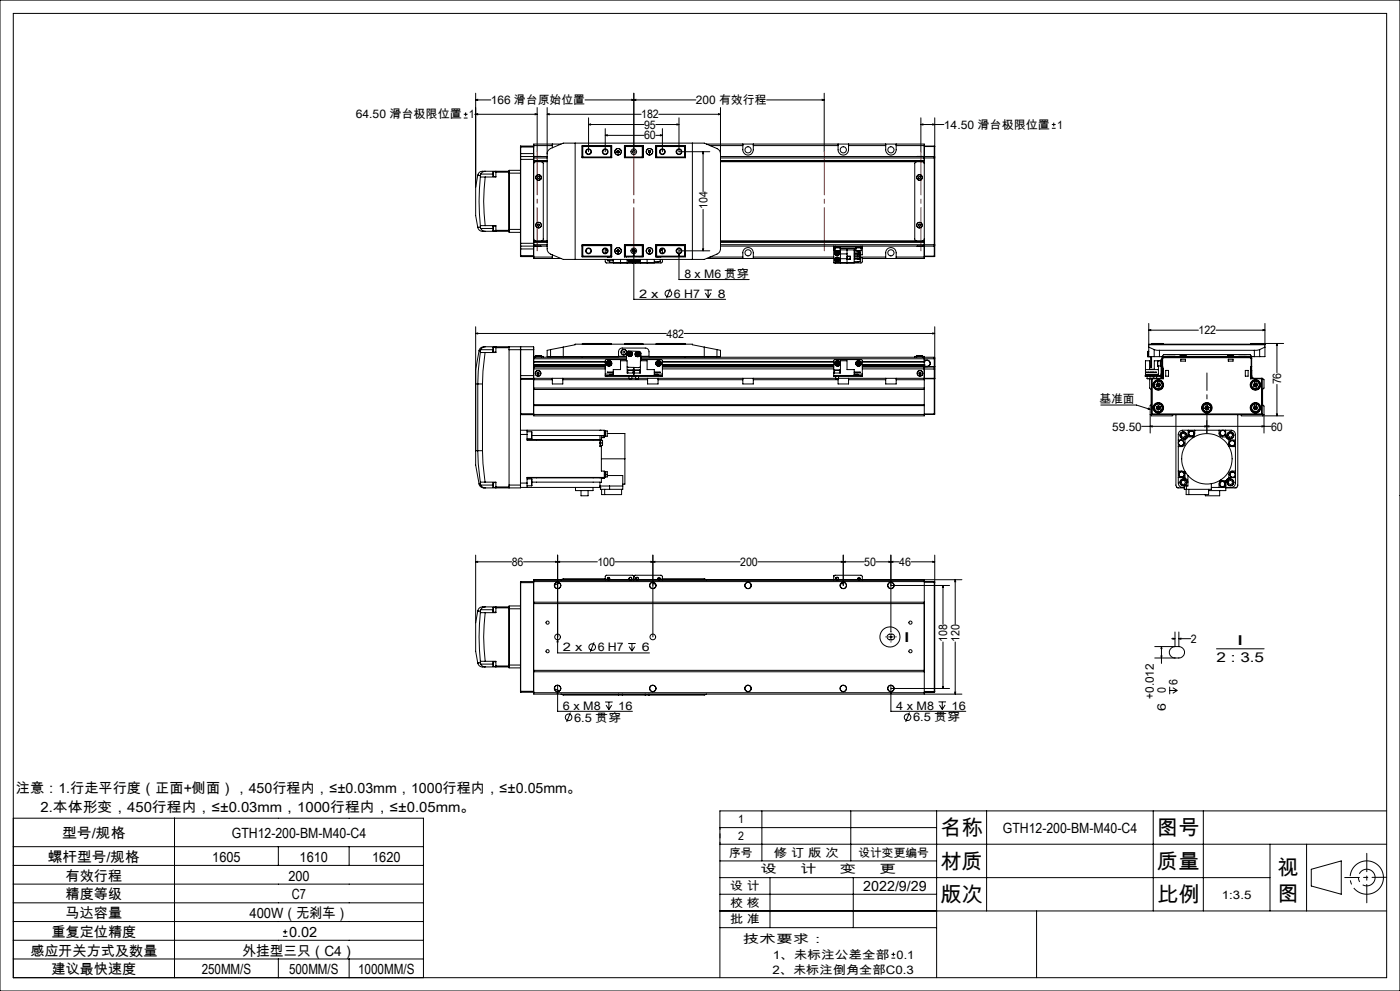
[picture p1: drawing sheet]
<svg xmlns="http://www.w3.org/2000/svg" width="420mm" height="297mm" viewBox="0 0 420 297" stroke-linecap="round" stroke-linejoin="round" font-family="sans-serif">
<g fill="none" stroke="#000" stroke-width=".3">
<path d="M0 0h420v297h-420zM4 4h412v289h-412zM139.1 35.4h1.2M139.1 34.3h1.2M139.7 33.7v1.1M142.4 34.3h18.7M142.7 29.9l.6-.1v.3zM142.7 34.3l.6-.2v.3zM142.7 27.9v28.2M142.7 29.9h4.5M160.5 34.1l.6 .2-.6 .1zM161.1 32.2v13.3"/>
<path d="M164.1 34.3l.6-.2v.3zM164.1 32.2v42.7l.3 .6 .8 .7 3.8 1.5h42.3l4.4-1.9 .4-1.2v-42.4M164.1 34.3h28.2M176.6 37.3l.6-.2v.4zM176.6 37.3h16.6M176.6 35.3v10.2M181.6 38.6v6.9M189.5 29.8l.6 .1-.6 .2zM190.1 29.9l.6-.1v.3zM190.1 27.9v17.6M196.7 37.3h7M197.6 34.3h18.5"/>
<path d="M198.7 38.6v6.9M203.1 37.1l.6 .2-.6 .2zM203.7 35.3v10.2h9.2M208.8 29.9h-33.3M215.5 34.1l.6 .2-.6 .1zM230 29.9h17.3M246.7 29.8l.6 .1-.6 .2zM247.3 27.9v17.6M276.3 37.3l.6-.2v.4zM276.3 37.3h6.9M276.3 35.3v10.2M279.8 37.1l.6 .2-.6 .2z"/>
<path d="M280.4 35.3v11.8M315.6 38.4h1.1M315.6 37.3h1.1M316.1 36.8v1.1M142.7 56.1v8.5l.6 3.6M143.3 52.5h.1M143.3 52.5l.8 .1M143.3 52.5l-.6 3.6M144.1 52.9a70.2 70.2 0 0 0 0 14.8M144.1 52.9l1.5 .2M144.1 52.6v.3M144.2 52.2l-.1 .4"/>
<path d="M144.2 52.2h3.7M145.5 51.3a1.69 1.69 0 0 0-2.2 1.2M145.5 51.3l-.9 .3-.4 .6M145.5 51.3h7.2M145.6 53.1a58.1 58.1 0 0 0 0 14.5M147.9 52.2l.1 .7M148 51.5l-.1 .7M148 51.5v1.4M148 51.5h.8M148 52.9h.8M148.8 51.3v.3M148.8 51.6v1.5h-3.2"/>
<path d="M148.8 51.6h3.9M152.7 51.3v.3M152.7 51.6v17.4M152.7 51.9h3.4M156.1 47.8v4.1M156.1 51h-3.4v.3M156.1 47v.8M156.1 46v1M156.1 51.9v16.9M156.1 47.8h4M156.1 46h4M156.1 44.1h4"/>
<path d="M156.2 46.9v26.9M156.2 43.8v3.1M156.2 43.8l-.1 2.2M156.2 46.9h7.9M156.2 46.9l-.1 .1M156.2 43.8h3.9M160.1 46.9v26.9M160.1 43.8v3.1M160.1 46.9v.1M160.1 43.8h.1M160.1 46.9h.1M160.1 47v.8"/>
<path d="M160.1 47.8v25.1M160.1 48.1h4M160.1 43.6h5.6M160.1 47.3h4M160.5 46.9h1.8M161.4 52.9h.3l.2 .3-.2 .3h-.3l-.2-.3zM162.4 48.5l.6 .4v22.8l-.6 .5M164.1 48.5h-3.4l-.6 .5M164.1 46.1l.2-.7 .6-.7 4.1-1.8h42.3l4.1 1.8 .5 .5 .2 .9M165.7 43.2v1.1M168.3 43.2h-8.2v3.7M172.5 42.9v34.8"/>
<path d="M174.6 46.9h.1M174.6 43.7h8.9v3.6h-8.9zM174.7 43.8v3.5M174.7 43.8h8.8M174.7 43.8l.1 .1M174.8 43.9h8.5M174.8 43.9v3.2M174.8 47.1l-.1 .1h8.8M174.8 47.1h8.5M181.6 40.6l.6-.2v.3zM181.6 40.6h11.6M183.3 43.9l.1-.1v3.4l-.1-.1"/>
<path d="M183.3 43.9v3.2M185.1 45.6l.3 .2M185.1 45.3v.3M185.4 45.2l.3 .1M185.4 45.2l-.3 .1M185.7 45.3v.3M185.7 45.6l-.3 .2M187.3 43.7l.1 .1M187.3 43.7h5.6v3.6h-5.6zM187.3 43.8h5.6l-.2 .1M187.4 43.8v3.4l.2-.1M187.4 43.8l.2 .1"/>
<path d="M187.6 43.9h5.1M187.6 43.9v3.2M187.6 47.1h5.1M192.7 43.9v3.2M192.7 47.1l.2 .1h-5.6M194.6 45.6l.2 .2M194.6 45.3v.3M194.8 45.2l.3 .1M194.8 45.2l-.2 .1M195.1 45.3v.3M195.1 45.6l-.3 .2M196.7 40.6h2"/>
<path d="M196.7 43.7h8.9v3.6h-8.9zM196.7 43.8h8.9M197 43.9l-.2-.1v3.4l.2-.1M197 43.9h8.4M197 43.9v3.2M197 47.1h8.4M197.4 43.7v.1M198.1 40.4l.6 .2-.6 .1zM205.4 43.9v3.2M205.4 47.1l.2 .1h-8.9M205.6 43.8v3.5M205.6 46.9h.1"/>
<path d="M205.6 43.8l-.2 .1M207.7 42.9v34.8M210.9 45.5l.2 .6h-.3zM210.9 45.5v11.9M211.9 43.2h65.4v34.3h-18.6M213 43.6h9.8M216.1 48.5h60.6l.6 .5M216.1 46.9h64.2M216.1 48.1h61.2M216.1 47.3h64.2M222.8 43.2v1.7a1.57 1.57 0 0 0 1.6 1.6 1.57 1.57 0 0 0 1.6-1.6v-1.7M226 43.6h25.4"/>
<path d="M251.4 43.2v1.7a1.57 1.57 0 0 0 1.6 1.6 1.57 1.57 0 0 0 1.6-1.6v-1.7M254.6 43.6h11.1M265.7 43.2v1.7a1.57 1.57 0 0 0 1.6 1.6 1.57 1.57 0 0 0 1.6-1.6v-1.7M268.9 43.6h8.4M275 48.5l-.6 .4v22.8l.6 .5M275.1 46.9h1.8M275.8 52.9h.3l-.2 .6-.3-.1-.1-.3zM277.3 43.8h3M277.3 43.9h3M280.3 46.9v.4M280.3 47.3h.1M280.3 46.9l.1 .2"/>
<path d="M280.3 43.8v.1M280.3 43.9v3M280.3 47.3v26M280.4 47.1v.2M280.4 47.3v26M143.3 68.2a1.68 1.68 0 0 0 2.2 1.1M143.3 68.2h.1M144.1 67.7v.3M144.1 68l.1 .5M144.1 68l-.8 .2M144.2 68.5l.7 .7 .6 .1M144.2 68.5h3.7"/>
<path d="M145.5 69.3h7.2M145.6 67.6l-1.5 .1M145.6 67.6h3.2v1.4M147.9 68.5l.1 .7M148 67.8l-.1 .7M148 67.8v1.4M148 67.8h.8M148 69.2h.8M148.8 69v.3M148.8 69h3.9M152.7 69.3v.3h3.4M152.7 69v.3"/>
<path d="M152.7 68.8h3.4M156.1 68.8v4.1M156.1 72.9v.8M156.1 73.7v.9M156.1 74.6l.1 2.3M156.1 76.6h4M156.1 72.9h4M156.1 73.7l.1 .1M156.1 74.6h4M156.2 73.8v3.1M156.2 73.8h7.9M156.2 76.9h3.9"/>
<path d="M160.1 73.8v3.1M160.1 71.6l.5 .6h3.5M160.1 73.7h.1M160.1 72.9v.8M160.1 73.8v3.7h8.2M160.1 72.5h4M160.1 77h5.6M160.1 73.3h4M160.1 73.7v.1M160.1 76.8v.1M160.5 73.8h1.8M161.3 67.4l.2-.2 .3 .1 .1 .3-.3 .2z"/>
<path d="M165.7 76.4v1.1M174.6 73.8h.1M174.6 73.4h8.9v3.6h-8.9zM174.7 73.4v3.5M174.7 76.9h8.8M174.8 73.6v3.2M174.8 76.8h8.5M174.8 73.6h8.5M174.8 76.8l-.1 .1M181.6 77.7v.8l.3 .3h8M181.6 74.5v1.4M181.9 75.1h.4"/>
<path d="M181.9 74.6v.5M182.2 77h.1M182.2 77.7v.4h1.8M182.3 75.2l-.1 .3M182.4 78.1h.3M182.9 76.9v.1M182.9 78.1v.6h1.1M183.3 73.6l.1-.1v3.4l-.1-.1M183.3 73.6v3.2M183.5 73.5h-8.8l.1 .1M184 77.7v1.1h12.3v-1.1M185.1 75.3l.3 .2"/>
<path d="M185.1 75v.3M185.4 74.9l.3 .1M185.4 74.9l-.3 .1M185.7 75v.3M185.7 75.3l-.3 .2M186.2 77.7v1.1M187.3 73.4h5.6v3.6h-5.6zM187.3 73.5h5.6l-.2 .1M187.4 76.9l-.1 .1M187.6 73.6l-.2-.1v3.4M187.6 73.6v3.2M187.6 76.8h5.1"/>
<path d="M187.6 73.6h5.1M187.6 76.8l-.2 .1M187.9 76.9v.1M188 76.9v.1M188.1 77.7v1.1M188.2 78h1.5M188.2 78h1.6M188.2 77.7v.3M188.4 78a.78 .78 0 0 0 .9 .5 .78 .78 0 0 0 .6-.8 .78 .78 0 0 1-.6 .9 .78 .78 0 0 1-.9-.6zM188.6 76.9v.1M188.8 78l.2 .2M189.1 78l-.1 .2"/>
<path d="M189.3 78l.1 .1M189.4 78.1l-.4 .1M189.4 78v.1M189.7 78h.1M189.7 75.1h.1M189.7 75.3l.1 .2M189.8 75.1h-.1M189.8 75v.1M189.8 77.7v.3M189.8 74.9h.6M190.1 76.1l.2 .6h-.3zM190.1 74.3v15.4h27.6"/>
<path d="M190.4 77.7a.78 .78 0 0 0 .6 .9 .78 .78 0 0 0 .9-.6 .76 .76 0 0 1-.9 .5 .76 .76 0 0 1-.6-.8M190.5 78h.1M190.5 75.1h.1M190.5 78h1.6M190.5 75v.1M190.5 77.7v.3M190.5 75.3l-.1 .2M190.8 78l.4 .2M191.2 78v.2M191.5 78l-.3 .2M191.7 76.9v.1M192.1 77.7v.3"/>
<path d="M192.1 77.7v1.1M192.3 76.9v.1M192.7 76.8l.2 .1h-5.6M192.7 73.6v3.2M194.1 77.7v1.1M194.6 75.3l.2 .2M194.6 75v.3M194.8 74.9l.3 .1M194.8 74.9l-.2 .1M195.1 75v.3M195.1 75.3l-.3 .2M196.7 73.4h8.9v3.6h-8.9z"/>
<path d="M196.7 76.9h8.9M196.7 73.5h8.9l-.2 .1M197 73.6l-.2-.1v3.4l.2-.1M197 73.6v3.2M197 76.8h8.4M197 73.6h8.4M197.3 76.9v.1M197.3 78.4v.3h-1M197.4 76.9v.1M198 75.1h.3M198 77h.1M198 77.9v-.2v.7h-1.7"/>
<path d="M198.3 75.1h-.3M198.3 74.6v.5M198.7 77.7v.9l-.3 .2h-8M198.7 74.5v1.4M203.7 76.1l.2 .6h-.3zM203.7 74.3v9.5h21.1M203.7 75.2h9.2M205.4 73.6v3.2M205.4 76.8l.2 .1M205.6 73.4v3.5M205.6 73.8h.1M210.8 74.6h.3l-.2 .6z"/>
<path d="M210.9 62.8v12.4M211.9 77.5h38.2M213 77h9.8M216.1 73.8h64.2M216.1 72.5h61.2M216.1 73.3h64.2M222.8 77.5v-1.7a1.57 1.57 0 0 1 1.6-1.6 1.57 1.57 0 0 1 1.6 1.6v1.7M226 77h24.1M250.1 74h.5M250.1 74v.5M250.1 74.5v4.3h6.2v-3.9M250.1 73.8v.2"/>
<path d="M250.1 74.9h.4M250.1 74.5h.4M250.4 74v.3h1.7v-.3M250.5 75.1h1M250.5 75.1h1.6M250.5 74.3v.8M250.6 73.8v.2M250.6 74h7.7M250.7 77.7l.1 .4M250.7 77.7l.4 .1M250.8 76l.3 .2M250.8 75.1a.77 .77 0 0 0-.4 1.1 .77 .77 0 0 0 1.1 .3 .77 .77 0 0 0 .3-1"/>
<path d="M250.8 75.6v.4M250.8 75.6l.3 .2M250.8 78.1l.4 .1M250.9 75.1a.74 .74 0 0 0-.5 1 .74 .74 0 0 0 1 .4 .74 .74 0 0 0 .4-1M251 77.4l.5 .1M251 77.4l-.3 .3M251 77.4l.1 .4M251.1 75.8l.4 .3M251.1 75.8v.4M251.1 77.8l.4 .2M251.1 77.8l.1 .4M251.1 77.8l-.3 .3"/>
<path d="M251.2 75.4l-.4 .2M251.2 75.4l.3 .2M251.2 75.4l-.1 .4M251.4 75.1l.4 .4M251.5 76.1l-.4 .1M251.5 77.5v.5M251.5 77.5l-.4 .3M251.5 75.1l.3 .4M251.5 75.6v.5M251.5 75.6l-.7 .4M251.5 78l-.3 .2M252.1 75.1h-.6"/>
<path d="M252.1 74.3v.8M252.1 74.9l4.7 .1M252.1 74.5h4.7M252.1 74.9v3.9M252.1 76.1h2M252.1 77.5h2M254.1 74.9v3.9M254.2 76.8h.9v.9h-.9zM256.3 75.5h1.8v.4h-1.8M256.3 76.2h1.8v.5h-1.8M256.3 77h1.8v.4h-1.8M256.3 77.7h1.8"/>
<path d="M256.7 74v.3h1.7M256.8 75.1h1.5M256.8 74.3v.8M257.4 75.1v.4M257.4 75.9v.3M257.4 76.7v.3M257.4 77.4v.3M257.4 78.4v.3h-1.1M257.4 75.9l.2 .3 .4-.3M257.4 77.7l.3-.2 .3 .2M257.5 75.5h.4M257.6 77.5h.2"/>
<path d="M258.1 75.7v.2M258.1 77.7v.2M258.1 77.3h.6v1.2l-.3 .3h-8.1M258.1 77.7v.7h-1.8M258.1 77h7.6M258.3 74h.4M258.3 73.8v.2M258.3 74.5h.4M258.4 74.3h.1M258.4 74l-.1 1.1M258.7 74v.5M258.7 73.8v.2"/>
<path d="M258.7 74.5v1.9h-.6M265.7 77.5v-1.7a1.57 1.57 0 0 1 1.6-1.6 1.57 1.57 0 0 1 1.6 1.6v1.7M268.9 77h8.4M275.1 73.8h1.8M275.5 67.4l.3-.2 .4 .4-.3 .2-.3-.1zM277.3 71.6l-.5 .6h-60.7M277.3 76.9h3M277.3 76.8h3M280.3 73.3h.1M280.3 73.3v.5M280.3 76.8h.1M280.3 76.8v.1"/>
<path d="M280.3 73.8v3M280.4 73.3v.3M280.4 73.6l-.1 .2M280.4 76.8l-.1 .1M280.4 73.6v3.2M142.7 99.9l.6-.1v.3zM142.7 97.9v37.2M142.7 99.9h57.2M201.1 86.6l-1.1 2.8M205.2 99.9h75.2M211.3 86.9h2.3M211.6 87.8l.8 1.4"/>
<path d="M212.4 86.9v2.3M213.3 87.8l-.9 1.4M279.8 99.8l.6 .1-.6 .2zM280.4 97.9v26.2M344.6 99l.6-.2v.3zM344.6 96.9v10h1.7M344.6 99h14.9M364.8 99h14.7M378.9 98.8l.6 .2-.6 .1zM379.5 96.9v10h-1.6M143.3 115.1h1.4M143.3 115.1v20"/>
<path d="M143.7 105.1l-1 5.7v4.3h.6M143.7 105.1l.4 .1M144.1 105.5l-.6 5.7-.2 3.9M144.1 105.5l1.4 .2M144.1 105.2v.3M144.2 104.8l-.1 .4M144.2 104.8h3.7M144.7 115.1v20M145.5 105.7l-.6 5.6-.2 3.8M145.6 103.9a1.54 1.54 0 0 0-1.9 1.2M145.6 103.9a1.43 1.43 0 0 0-1.4 .9M145.6 103.9h14.5"/>
<path d="M148 104.1v1.4M148 104.1h.8M148 105.5h.8M148.8 103.9v.3M148.8 104.2v1.5h-3.3M148.8 104.2h3.9M152.7 103.9v.9M152.7 104.8h7.4M152.7 104.8v40.6M156.1 103.9v.1M156.1 104l.1 9.4M156.1 112.6v.9"/>
<path d="M156.1 104v8.6M156.1 113.5v31.9M156.1 113.7h4M156.1 112.6h4M156.2 113.4v10.9M156.2 113.4l-.1 .1M160.1 103.9v9.5M160.1 103.9v.9M160.1 113.4v10.9M160.1 113.4v.1M160.1 109.9v.1M160.1 104.8v2.7"/>
<path d="M160.1 106.8h.6M160.1 113.8h5.6M160.1 116.3h117.2M160.1 107.5v2.4M160.1 110v2.6M160.1 116.7h117.2M160.1 107.1h27.9M160.1 109.3h21.5M160.1 108.5h21.5M160.1 107.5h27.9M160.1 109.9h21.5M160.1 110h21.5"/>
<path d="M160.1 110.6h21.5M160.7 106.6h1.7M160.7 106.8h.1M160.7 106.8h1.7M160.7 106.6v.5M161.1 111.7l.4-.2 .2 .3v.3l-.3 .1-.3-.2zM162.4 106.8h.1M162.4 106.8h.6v.3M162.4 106.6v.5M165.2 106.9h20.4v-1.5a1.09 1.09 0 0 1 1.1-1.1h6.9a1.09 1.09 0 0 1 1.1 1.1v1.5h20.4M165.2 104.8l-1.1 .2v1.9h1.1M165.2 104.8v2.1"/>
<path d="M165.7 113.4h3.1M165.7 113.4h-9.5M165.7 113.4v1.7h3.1v-1.7M168.8 113.8h25.5M168.8 113.4h19.9M169 104v2.9M174.7 103.1h8.7M174.7 103.1h.1M174.7 106.9v.2M181.6 109.4h-21.5l21.5 .1M181.6 108.3h-21.5l21.5 .1M181.6 112.5v.3h.4"/>
<path d="M181.6 112.5h.4M181.6 112.1v.4M181.6 112.1h2.4M182 112.5h7.7M182 112.5v.3M182 112.8h7.7M182.3 108.7l.1 .4M182.3 108.7l.4 .2M182.4 109.1l.3 .2M182.7 108.5v.4M182.7 108.5l.4 .2M182.7 108.5l-.4 .2"/>
<path d="M182.7 108.9l.4 .2M182.7 108.9v.4M182.7 108.9l-.3 .2M183.1 108.7v.4M183.1 108.7l-.4 .2M183.1 109.1l-.4 .2M183.4 103.1h.1M184 112.5v-1.7h2.2v-2.7h1.9v3.7h4v-3.7h2v2.7h2.2v1.7M184 112.2h-1.1v.2h1.1M184 111.5h-1.8l1.8 .1M185.6 106.8h2.4M187.4 103.1h5.5"/>
<path d="M187.4 103.1h.1M187.9 107.8l-6.2 .1-.1 4.2M187.9 108.1l.1-2.3 .2-.4 .4-.2 3.5 .2 .2 .5-.1 2.2M188.3 110.9h1.6M188.3 110.9v.9M188.6 106l.1 .4M188.6 106l.8 .2M188.7 106.4l.4 .1M188.7 113.4h.8M188.7 112.8v.6M188.9 105.7l-.3 .3M188.9 105.7l.4 .1"/>
<path d="M188.9 105.7l.2 .8M189.3 105.8l.1 .4M189.3 105.8l-.6 .6M189.4 106.2l-.3 .3M189.5 112.8v.6M189.5 113.4h1.2M189.7 112.8h.4M189.7 112.5h.9M189.7 112.5v.3M189.9 110.9h.1M189.9 110.9v.9M190.1 112.8h.5"/>
<path d="M190.1 110.1v2.7M190.4 110.9h1.5M190.4 110.9v.9M190.6 112.5h7.7M190.6 112.8h7.7M190.6 112.5v.3M190.7 113.4h.9M190.7 112.8v.6M190.9 106l.1 .5M190.9 106l.8 .3M191 106.5l.4 .1M191.2 105.7l-.3 .3"/>
<path d="M191.2 105.7l.4 .1M191.2 105.7l.2 .9M191.6 112.8v.6M191.6 113.4h2.7M191.6 105.8l.1 .5M191.6 105.8l-.6 .7M191.7 106.3l-.3 .3M191.9 110.9v.9M192.1 109.8l-.4 .4-3.6-.2M192.2 107.8l6.4 .1 .1 4.2M192.2 107.1h88.1M192.2 107.5h88.1"/>
<path d="M192.3 106.8h2.4M192.9 103.1h.1M194.3 113.4h3.1M194.3 113.4v1.7h3.1v-1.7M196.3 112.2h1v.2h-1M196.3 111.5h1.7l-1.7 .1M196.3 112.1h2.4M196.8 103.1h8.8M196.8 103.1h.1M197.2 108.7v.4M197.2 108.7l.7 .4M197.2 109.1l.4 .2"/>
<path d="M197.4 113.8h25.4M197.4 113.4h25.4M197.5 108.5l.4 .2M197.5 108.5l-.3 .2M197.5 108.5l.1 .8M197.9 108.7v.4M197.9 108.7l-.7 .4M197.9 109.1l-.3 .2M198.3 112.5h.4M198.3 112.5v.3M198.7 112.5v.3h-.4M198.7 112.1v.4"/>
<path d="M198.7 109.4h51.4M198.7 108.4h51.4M198.7 109.3h51.4M198.7 108.5h51.4M198.7 109.9h51.4M198.7 110h51.4M198.7 109.5h51.4M198.7 108.3h51.4M198.7 110.6h51.4M205.6 103.1h.1M205.6 106.9v.2M211.3 104l-3.6-.7v-.2h-35.2v.2l-7.3 1.5"/>
<path d="M211.3 104v2.9M211.3 104l3.8 .8M215.1 104.8l1 .2v1.9h-1M215.1 104.8v2.1M222.8 113.4h3.2M222.8 113.4v1.7h3.2v-1.7M226 113.8h25.4M226 113.4h24.7M250.1 112.5h.5M250.1 111.8h2v-3.7h2v2.7h2.2v1.7M250.4 110.9h1.5M250.4 110.9v.9"/>
<path d="M250.6 112.5h7.7M250.6 112.8h7.7M250.6 112.5v.3M250.7 113.4h.9M250.7 112.8v.6M250.9 109l.3 .3M251 108.6l-.1 .4M251 108.6l.6 .6M251.3 108.9l-.4 .1M251.3 108.9l-.1 .4M251.4 108.5l.3 .3M251.4 108.5l-.4 .1"/>
<path d="M251.4 108.5l-.1 .4M251.6 113.4h3M251.6 112.8v.6M251.6 109.2l-.4 .1M251.7 108.8l-.1 .4M251.7 108.8l-.4 .1M251.9 110.9v.9M254.6 113.8h11.1M254.6 113.4h11.1M254.6 113.4v1.7h-3.2v-1.6M256.3 112.2h1.1v.2h-1.1M256.3 111.5h1.8l-1.8 .1"/>
<path d="M256.3 112.1h2.4M257.2 108.7v.4M257.2 108.7l.8 .4M257.2 109.1l.4 .2M257.5 108.5l.4 .2M257.5 108.5l-.3 .2M257.5 108.5l.1 .8M257.9 108.7l.1 .4M257.9 108.7l-.7 .4M258 109.1l-.4 .2M258.3 112.5h.4M258.3 112.5v.3"/>
<path d="M258.7 108.3l18.6 .1M258.7 112.5v.3h-.4M258.7 112.1l-.1-4.2-8.1-.1-.4 .4v4.6h.5M258.7 112.1v.4M258.7 109.4h18.6M258.7 108.4h18.6M258.7 109.3h18.6M258.7 108.5h18.6M258.7 109.9h19.4M258.7 110h21.6M258.7 110.6h18.6M265.7 113.4h3.2"/>
<path d="M265.7 113.4v1.7h3.2v-1.7M268.9 113.8h8.4M268.9 113.4h11.4M275 106.6h1.7M275 106.8h.1M275 106.8h-.6v.3M275 106.8h1.7M275 106.6v.5M275.7 111.8l.5-.2 .1 .3-.2 .3-.3-.1zM276.7 106.8h-.1M276.7 106.8h.6v3.1M276.7 106.6v.5"/>
<path d="M277.3 109.4l-18.6 .1M277.3 110v.6M277.3 109.4h.1M277.3 108.4h.1M277.3 110.6v14h-117.2v-12M277.3 109.9v.1M277.3 109.9h.1M277.3 110v.6h3M277.3 113.5h3M277.3 107.9h.8M277.3 108h.8M277.3 109.8h.8"/>
<path d="M278.1 108a.88 .88 0 0 1 .9 .9 .88 .88 0 0 1-.9 .9M278.1 107.9a.96 .96 0 0 1 1 .9 .96 .96 0 0 1-.8 1.1M278.1 107.9v.1M278.1 109.8v.1M278.3 109.9h-.2M278.3 109.9h2M280.3 113.4v.1M280.3 109.9h.1M280.3 107.1v.4M280.3 109.9v.1M280.3 110v.6M280.3 107.5v2.4"/>
<path d="M280.3 110.6v2.8M280.3 113.5v10.6M280.4 109.9l-.1 .1M280.4 109.9l-.1 .7M343.6 110.8h3.9M343.7 112.2h3.8v.2h-3.8zM344 112.5h-.4v.3h.4M344 112.5h3.9M344 111.5l.7 .1zM344 112.8h1.2M344 112.5v.3M344.1 113.4h.9"/>
<path d="M344.1 112.8v.6M344.3 105.4l.1 1.5M344.4 105.4h-.1M344.4 105.3l-.1 .1M344.4 105.4v1.5M344.4 105.3v.1M344.4 106.9h.8M344.4 105.4h.2M344.4 105.3h.2M344.6 103.1h34.9M344.6 103.3h34.9M344.6 104l1.7 .8"/>
<path d="M345 111.5l.4 .1zM345 112.8v.6M345.2 112.8h.8M345.2 112.5v.3M345.2 109.6v.6h.3v-.6M345.2 109.6h.3M345.2 106.9v2.7M345.5 113.5h.2M345.5 103.1h3.4M345.5 103.1h.1M345.5 106.9v2.7M345.5 113.5v10.6"/>
<path d="M345.7 113.5h3.3M345.7 113.5v10.6M345.7 111.5l.4 .1zM346 112.5v.3M346 112.8h1.9M346.1 112.8v.6M346.3 104.8l1.5 .2M346.3 106.9h1.5M346.3 104.8v2.1M346.5 111.5l.4 .1zM346.9 115.2l.2 .7M346.9 115.2l.6 .2"/>
<path d="M347 112.8v.6M347.1 115.9l.6 .1M347.3 108.1v1.6zM347.3 114.8l.6 .1M347.3 114.8l-.4 .4M347.3 114.8l.2 .6M347.3 109.7h.8M347.5 115.4l-.4 .5M347.5 115.4l.2 .6M347.5 115.4l.7 .1M347.5 108.1h.1M347.5 109.7v2.8"/>
<path d="M347.8 106.9h.9M347.8 105h28.5M347.8 105v1.9M347.9 112.5v.3M347.9 114.9l.3 .6M347.9 114.9l-.4 .5M348.1 108.1h-1.8v2.6h-1.4v-2.6h-1.3v4.4M348.2 115.5l-.5 .5M348.3 108.1h-.2v1.6h.2M348.3 112.1l-.4 .4M348.3 112.1h.3M348.3 108.2h.4"/>
<path d="M348.3 108.2v3.9M348.6 112.7h.1M348.6 112.3l-.3 .4-.4 .1M348.6 112.7l-.5 .7M348.7 111l-.1 1.7M348.7 107.8h-.4v.4M348.7 111v1.7M348.7 112.7h.1M348.7 111h.1M348.7 106.9v4.1M348.7 106.9l.4-.6h26l.4 .6M348.7 110l.1 .6"/>
<path d="M348.7 106.8h26.7M348.7 112.7l-.4 .7M348.7 106.8v.4M348.7 110.1v.9M348.8 111v.1M348.8 112.7h.1M348.8 109.9l.2 .7M348.8 109.9h.1M348.8 109.9l-.1 .1M348.8 111v1.7M348.8 107.5v2.4M348.8 113.4l.2 .1"/>
<path d="M348.8 110.6h.2M348.8 113.4h-3.5l-.4 .4v2.5l.4 .4v4.6l-.2 .3v8.2M348.8 110.6v2.8M348.9 103.1h.1M349 110.6v2.9M349.1 107.2l-.3 .3M349.1 107.1v.1M349.1 107.1l-.4 .2 .1 .2M349.1 107.1h26M349.1 107.2h26M349.7 111h.9v1.7h-.9zM350.2 107.1v-.3h.6v.3"/>
<path d="M352.5 106.8h.1M354 106.6h1.8M354 106.8h.1M354 106.8h1.8M354 106.6v.2M354.2 107.7h1.4v.5h-1.4zM355.8 106.8h-.1M355.8 106.6v.2M368.3 106.6h1.8M368.3 106.8h.1M368.3 106.8h1.8M368.3 106.6v.2"/>
<path d="M368.5 107.7h1.4v.5h-1.4zM370 106.8h.1M370.1 106.6v.2M371.7 106.8h.1M373.3 107.1v-.3h.6v.3M373.6 111h.8v1.7h-.8zM375.1 107.2l.3 .3M375.1 107.1v.1M375.1 107.1l.3 .2v.2M375.1 110.6h.2M375.1 113.5h3.4M375.1 110.6v2.9"/>
<path d="M375.2 103.1h3.4M375.2 103.1h.1M375.3 112.7h.1M375.3 113.4l-.2 .1M375.3 113.4h3.5l.4 .4v2.5l-.4 .4v4.6l.4 .4v8.1M375.3 110.6v2.8M375.3 111v.1M375.3 109.9l-.2 .7M375.3 109.9l.2 .1M375.3 111v1.7M375.3 112.7h.2M375.3 111h.2"/>
<path d="M375.4 109.9h-.1M375.4 109.9l.1 .1M375.4 107.5v2.4M375.4 106.8v.4M375.4 110.1v.9M375.4 112.7l.4 .7M375.5 111v1.7M375.5 110l-.2 .6M375.5 112.7l.5 .7M375.5 106.9h.8M375.5 106.9v4.1M375.5 112.7h.1"/>
<path d="M376 115.3l.2 .6M376 115.3l.6 .1M376.2 115.9l.7 .1M376.3 106.9h1.6M376.3 105v1.9M376.4 114.8l-.4 .5M376.4 114.8h.6M376.4 114.8l.2 .6M376.6 115.4l-.4 .5M376.6 115.4l.3 .6M376.6 115.4l.7 .1M377 114.8l.3 .7"/>
<path d="M377 114.8l-.4 .6M377.3 115.5l-.4 .5M377.9 104.8l-1.6 .2M377.9 104.8v2.1M378.5 113.5h.1M378.5 102.9l.1 .2M378.5 113.5v10.6M378.6 103.1h.1M378.6 113.5v10.6M379.5 104l-1.6 .8M383.1 102.9l.1 .6h-.3zM383.1 102.9v8.8"/>
<path d="M383.1 115.2v9.4M385.1 102.9l-9.9 .2M142.7 135.1v4.3l1 5.6M142.7 135.1h.6M143.3 135.1h1.4M143.3 135.1l.2 3.9 .6 5.6M144.7 135.1l.2 3.8 .6 5.6M156.1 128.9h25.2v1.6M156.1 130.2h2M156.1 124h4M156.1 124.2l.1 .1M156.2 124.3h3.9"/>
<path d="M158.1 130.2v1.7h22.1v1.7h-.2M158.1 128.9v1.3M158.1 131.5h1.4M158.1 129.4h1.4M158.1 131.8h21.9M159.5 129.4v2.1M159.6 130.5h21.7M160.1 121.6h117.2M160.1 121.3h117.2M180 132.7v1.1h.4M180 131.8v.9M180 130.5h.1"/>
<path d="M180 130.5v1.3M180 128.9h.1M180 132.7h.8M180 131.7h.4M180.2 132h.6v.7M180.4 133.5v.3M180.4 131.7v.3M180.4 133.8v7.4h.9v1.9M180.4 137.5h7.1M180.8 132.7v.8h-.6M181.3 130.5v.4M181.3 130.9h-.9v.8"/>
<path d="M181.3 129.1h.3v1.7h-.3M181.3 130.9v.3h-.9M181.4 129.1v1.7M181.6 129.1h.6v1.6h-.6M182.2 129.9h5.3v7.6M187.5 137.5v7.6h-.7M277.3 124.1h3M280.3 124.1v.1M280.3 124.1h.1M280.3 124.2l-120.2 .1M280.4 124.1l-.1 .1M330.2 121.4h10.7l4.2 1.3"/>
<path d="M344.5 122.3l.6 .4h-.6zM345.1 124.2l.4 .4h6.1l.5-.4M345.1 127.8l.6-.2v.3zM345.5 124.1h.2M345.5 124.1l.2 .1M345.7 124.1v.1M345.7 124.2h32.8M345.7 124.1h32.8M346.9 122.5l.5 .4M347 121.8l-.1 .7M347 121.8l.5 .4M347.5 122.2l-.1 .7"/>
<path d="M347.5 122.2l.5 .4M347.5 122.2l-.6 .3M347.6 121.6l.5 .4M347.6 121.6l-.6 .2M347.6 121.6l-.1 .6M348 122.6l-.6 .3M348.1 122l-.1 .6M348.1 122l-.6 .2M352 124.3h20.1M352.8 124.3v21.1a.84 .84 0 0 0 .8 .8h1.7M353.5 132.9v11.9a1.42 1.42 0 0 0 1.8 1.3M354.4 130.1l.6-.3 .6 .3v.7l-.6 .3-.6-.3z"/>
<path d="M356.3 130.9l-.8 .8v1.2a.96 .96 0 0 1-1 .9h-1M356.3 130.9h1.5l.1 .3M356.4 130.5l-.1 .4M356.4 130.5a2.05 2.05 0 0 1-2.5 1.4h-.4M356.5 128.9l-.1 1.6M357.4 129.1a.85 .85 0 0 1 .9 .8 .85 .85 0 0 1-.9 .9M357.4 129.1a.85 .85 0 0 0-.8 .8 .85 .85 0 0 0 .8 .9M357.4 129.1a.86 .86 0 0 0-.9 .8 .86 .86 0 0 0 .9 .9M358.4 128.9v1.2l-.3 .6 .2 .2M361.4 122.4l.4 .4M361.5 127.6l.6 .2-.6 .1zM361.6 121.7l-.2 .7"/>
<path d="M361.6 121.7l.5 .5M362.1 122.2l-.7 .2M362.1 122.2l-.3 .6M362.1 122.2l.4 .5M362.1 127.8l.6-.2v.3zM362.1 126.1v3.7M362.3 121.6l.4 .5M362.3 121.6l-.7 .1M362.3 121.6l-.2 .6M362.5 122.7l-.7 .1M362.7 122.1l-.2 .6M362.7 122.1l-.6 .1"/>
<path d="M365.7 128.9v1a1.02 1.02 0 0 0 1 1h1.1l.9 .8M366.7 128.9h-11.9a1.33 1.33 0 0 0-1.3 1.3v2.4M367 128.9h2.4a1.26 1.26 0 0 1 1.2 1.3v11.9M367.7 128.9v1a1.55 1.55 0 0 0 1.3 1.9M368.6 133.7l.3-.1 .5 .2h1.2M368.7 131.7l.3 .1M368.7 131.7v1.5l-.3 .1M368.8 132.9a.86 .86 0 0 0 .8 .8 .86 .86 0 0 0 .9-.8M368.8 132.9a.85 .85 0 0 1 .8-.9 .85 .85 0 0 1 .9 .9M368.8 132.9a.85 .85 0 0 0 .8 .8 .85 .85 0 0 0 .9-.8M368.8 129.9h.7l.3 .5-.3 .6h-.7l-.3-.6zM369 131.8l1.6 .1"/>
<path d="M371.3 124.3v21.1a.84 .84 0 0 1-.8 .8h-2.8M372.1 124.2l.4 .4h12.6M376 122.3l.3 .5M376.3 121.7l-.3 .6M376.3 121.7l.3 .5M376.6 122.2l-.3 .6M376.6 122.2l.4 .6M376.6 122.2l-.6 .1M376.9 121.6l.4 .6M376.9 121.6l-.6 .1M376.9 121.6l-.3 .6M377 122.8h-.7"/>
<path d="M377.3 122.2l-.3 .6M377.3 122.2h-.7M378.5 124.1v.1M378.5 124.1h.1M378.6 127.6l.6 .2-.6 .1zM378.6 124.1l-.1 .1M379.2 124.2l-.4 .4M381.3 127.8h-38.8M382.9 124h.3l-.1 .6zM143.7 145a1.54 1.54 0 0 0 1.9 1.2M144.1 144.6v.4M144.1 145l.1 .4"/>
<path d="M144.1 145h-.4M144.2 145.4a1.49 1.49 0 0 0 1.4 .8M144.2 145.4h3.7M145.5 144.5l-1.4 .1M145.5 144.5h3.3v1.4M148 144.6v1.5M148 144.6h.8M148 146.1h.8M148.8 145.9v.3M148.8 145.9h3.9M152.7 145.4v.8M152.7 145.4h3.4"/>
<path d="M156.1 145.4v.8h-10.5M156.1 144.8h2M158.1 144.8v1.3M158.1 145.6h1.4M158.1 143.5h1.4M158.1 143.2h23.2M159.5 143.5l.1 2.1M159.5 145.6h.1M159.5 143.5v2.1M159.6 144.5l20.4 .1M172.6 146.1v.9h5.3v-.9M174.3 147v1.6h2.1v-1.6"/>
<path d="M180 146.1h.1M180 144.6v1.5M180 145.7h6.8M180.5 146.6v1.6h6v-1.6M181.3 143.1v.1M181.3 141.3h.3v1.7h-.3M181.3 143.2l-.9 .1v1.3h-.4M181.3 143.1h-23.2v1.7M181.3 142.2h.9M181.4 146.6v1.6M181.4 141.3v1.7M181.6 141.4h.6v.8"/>
<path d="M182.2 142.2v.7h-.6M182.2 142.5h4.6v4.1h-6.7v-.5h-24M182.9 145.7v.9M353.1 146l.2 .2M353.5 143.1l2 .2M353.5 141.2h1.2l.5 .3 .3-.2M353.6 142.2a.86 .86 0 0 0 .9 .8 .86 .86 0 0 0 .9-.8M353.7 142.2a.85 .85 0 0 1 .8-.9 .85 .85 0 0 1 .9 .9M353.7 142.2a.85 .85 0 0 0 .8 .8 .85 .85 0 0 0 .9-.8M354.6 144h.7l.3 .6-.3 .6h-.7l-.3-.6zM355.5 143.3a1.37 1.37 0 0 1 .9 1.3M355.7 141.7l-.2 .1v1.5"/>
<path d="M355.8 146.6v1.6h6.8v-1.6M355.9 145.7v.9M356.4 142.5v3.2h-1.1v.9h8.1v-1.6M356.4 142.5h.1M356.7 146.6v1.6M365.8 144.1l.2 .3-.3 .5v1.2M365.9 147v1.6h-4.3v-.4M366.2 143.8l.2 .3h1.4M366.7 144.2a.83 .83 0 0 1 .9 .9 .83 .83 0 0 1-.9 .8M366.7 144.2a.83 .83 0 0 0-.8 .9 .83 .83 0 0 0 .8 .8M367.7 145.2v1.8h-5.1M367.8 144.5l-.1 1.6"/>
<path d="M367.8 144.1v.4M368.5 144.2l.6-.3 .6 .3v.7l-.6 .3-.6-.3zM370.6 141.2h-1a.96 .96 0 0 0-.9 1v1.1l-.9 .8M370.6 143.1l-1.2 .1a1.44 1.44 0 0 0-1.6 1.3M370.6 142.4v2.4a1.27 1.27 0 0 1-1.2 1.3h-6M371.1 146l-.3 .2M142.7 168.4l.6-.2v.3zM142.7 166.4v20.2M142.7 168.4h10.8M156.1 174.7h4M156.2 174.3l-.1 7.3M156.2 174.3v33.2"/>
<path d="M156.2 174.3h124.1M157.1 168.4h22.1M160.1 174.4v33.1M160.1 173.9h117.2M166.7 168.2l.6 .2-.6 .1zM167.3 168.4l.6-.2v.3zM167.3 166.4v29.3h27.5M167.9 174.7l-1.5 .7M181.6 173.7v-.9l.3-.4h7.9l.3 .4 .4-.4h7.9l.3 .3v1M181.6 173.5h-12.6l-.7 .2M182.2 173.5h.1M182.2 173.3v.2"/>
<path d="M182.2 173.5h.7M182.4 173.1h.3M182.5 173.7a.36 .36 0 0 1-.2-.5 .36 .36 0 0 1 .6 0 .36 .36 0 0 1-.2 .5M182.9 173.3v.2M188.9 173.7a.42 .42 0 0 1-.1-.6 .42 .42 0 0 1 .7 0 .42 .42 0 0 1-.1 .6M189.9 172.5h.5M190.1 172.5v1.2M190.9 173.7a.41 .41 0 0 1-.1-.6 .41 .41 0 0 1 .6 0 .41 .41 0 0 1 0 .6M195.3 168.2l.6 .2-.6 .1zM195.9 174.6l.2 .3h.5M195.9 168.4l.6-.2v.3zM195.9 166.4v24.5"/>
<path d="M196.3 174.7v.3M197.3 173.3v.2M197.4 173.5h.6M197.6 173.7a.36 .36 0 0 1-.2-.5 .36 .36 0 0 1 .6 0 .36 .36 0 0 1-.2 .5M198 173.5h.1M198 173.3v.2M198.7 173.5h12.6l.6 .2M222 168.4h-37.5M250.1 172.8l.4-.4h7.9l.3 .4v.9M250.3 172.5h-.2v1.2M250.9 173.7a.43 .43 0 0 1-.1-.6 .43 .43 0 0 1 .6 0 .43 .43 0 0 1 0 .6M252.4 168.2l.6 .2-.6 .1z"/>
<path d="M253 174.6l-.3 .3h-.5M253 168.4l.6-.2v.3zM253 166.4v9.1M257.4 173.3v.2M257.4 173.5h.6M257.6 173.7a.36 .36 0 0 1-.2-.5 .36 .36 0 0 1 .6 0 .36 .36 0 0 1-.2 .5M258.1 173.3v.2M259.3 168.4h-31.9M262.8 168.4h7M266.7 168.2l.6 .2-.6 .1zM267.3 166.4v22.9M267.3 175.5h17.6"/>
<path d="M267.3 168.4l.6-.2v.3zM273.3 168.4h7.1M277.3 173.7v34.3M277.3 174.5h3M279.8 168.2l.6 .2-.6 .1zM280.3 174.3v.2M280.3 174.5v32.8M280.4 166.4v40.9M282.9 175.5l.1 .6h-.2zM282.9 175.5v11.6M286.6 173.7v13.4M286.6 173.7l.1 .6h-.3z"/>
<path d="M288.6 173.7h-128.5v34.3h128.5M142.7 186.6v8.6l.6 3.5M143.3 198.7a1.68 1.68 0 0 0 2.2 1.2M143.3 183.1h.1M143.3 198.7h.1M143.3 183.1l.8 .1M143.3 183.1l-.6 3.5M144.1 183.5l1.5 .1M144.1 183.5a70.2 70.2 0 0 0 0 14.8M144.1 183.2v.3M144.1 198.3v.3M144.1 198.6l.1 .4"/>
<path d="M144.1 198.6l-.8 .1M144.2 182.7l-.1 .5M144.2 199l.4 .6 .9 .3M144.2 199h3.7M144.2 182.7h3.7M145.5 181.9a1.69 1.69 0 0 0-2.2 1.2M145.5 181.9l-.6 .1-.7 .7M145.5 199.9h7.2M145.5 181.9h7.2M145.6 183.6a58.1 58.1 0 0 0 0 14.6M145.6 198.2l-1.5 .1M145.6 198.2h3.2v1.4"/>
<path d="M147.9 199l.1 .7M147.9 182.7l.1 .8M148 198.3l-.1 .7M148 182l-.1 .7M148 198.3v1.4M148 182v1.5M148 198.3h.8M148 199.7h.8M148 182h.8M148 183.5h.8M148.8 199.6v.3M148.8 181.9v.3"/>
<path d="M148.8 182.2v1.4h-3.2M148.8 199.6h3.9M148.8 182.2h3.9M152.7 199.9v.3h3.4M152.7 199.6v.3M152.7 181.9v.3M152.7 182.2v17.4M152.7 199.3h3.4M152.7 182.5h3.4M156.1 199.3v.9M156.1 181.6h-3.4v.3M156.1 181.6v.9"/>
<path d="M156.1 182.5v16.8M160.1 180.5h117.2M160.1 180.9h117.2M167.3 191.8l.1 .6h-.3zM178.2 192.5l-1.1 2.8M188.5 192.9h2.2M188.7 193.8l.9 1.3M189.6 192.9v2.2M190.4 193.8l-.8 1.3M266.2 190.5a1.11 1.11 0 0 1 1.4-.5 1.11 1.11 0 0 1 .7 1.3 1.11 1.11 0 0 1-1.4 .5 1.11 1.11 0 0 1-.7-1.3zM266.6 190.9h1.4M267.3 190.2v1.4"/>
<path d="M282.9 192.4v13.9M286.6 192.4v15.6M346.4 193.8h7.3M348.3 196.6h.3l-.2 .6zM348.4 193.8l.2 .6h-.3zM348.4 193.8v5M351.5 191.4h1M351.9 191.3l.6 .1-.6 .2zM352.5 189.4v4.4a1.71 1.71 0 0 0-1.7 1.7 1.71 1.71 0 0 0 1.7 1.7M353.7 191.4l.6-.1v.3zM353.7 193.8a1.71 1.71 0 0 1 1.7 1.7 1.71 1.71 0 0 1-1.7 1.7h-7.3M353.7 189.4v4.4"/>
<path d="M353.7 191.4h3.5M364.9 194.4h14.3M156.1 200.2l.1 7.3M156.1 207.1h4M156.2 207.5h3.9M160.1 207.6h117.2M160.1 201.3h117.2M160.1 200.9h117.2M160.1 207.4v.1M166.4 206.4l1.5 .6M167.3 207.3l.1 .6h-.3zM167.3 205.3v7.9h22.4"/>
<path d="M168.3 208l.7 .3h16.6M171.1 213.6l-1.1 2.8M181.5 210.4h2.3M181.8 211.3l.9 1.4M182.7 210.4v2.3M183.5 211.3l-.8 1.4M185.6 208.3h1.1M185.6 208v.3M186.7 208.3h6.9M186.7 208v.3M193.6 208.3h1.1M193.6 208v.3"/>
<path d="M194.7 208v.3M211.9 208l-.6 .3h-16.6M267.3 207.3l.1 .6h-.3zM267.3 205.3v7.9h22.4M267.3 206.3h17.6M272.8 213.5l-1.1 2.9M277.3 207.5h3M277.3 207.3h3M280.3 207.3h.1M280.3 207.3v.2M280.4 207.3l-.1 .2M281.6 210.4h2.2"/>
<path d="M281.8 211.3l.9 1.3M282.7 210.4v2.2M282.8 205.7h.2l-.1 .6zM283.5 211.3l-.8 1.3M286.4 207.4h.3l-.1 .6zM350.9 205.8v2.3M350.9 206.9h2.3M351.8 206.1l1.4 .8M353.2 206.9l-1.4 .9M4 245.2h123v47.8M4 253.7h123M4 259.4h123"/>
<path d="M52.4 245.2v47.8M83.5 253.7v5.7M104.7 253.7v5.7M216 253h200M216 248h65M216 258h65M228.6 243v15M255.2 243v15M281 243v50M296 243v30M346 243v30M361 243v30"/>
<path d="M381 253v20M392 253v20M416 243h-200v50M4 265h123M4 270.6h123M4 276.2h123M84.9 279.3h1.3M85.5 278.6v1.3M216 278h65M216 273h200M216 263h165M216 268h65"/>
<path d="M231 263v15M256 263v15M311 273v20M393.4 260.5l9-2.5v10l-9-2.5zM4 281.8h123M4 287.4h123M83.5 287.4v5.6M84.9 280.6h1.3M104.7 287.4v5.6M267.4 287.2h1.2M267.4 286h1.2M268 285.5v1.1"/>
<circle cx="161.6" cy="53.2" r=".85"/>
<circle cx="161.6" cy="53.2" r=".82"/>
<circle cx="176.5" cy="45.5" r=".86"/>
<circle cx="176.6" cy="45.5" r=".71"/>
<circle cx="181.6" cy="45.5" r=".72"/>
<circle cx="181.6" cy="45.5" r=".86"/>
<circle cx="185.4" cy="45.5" r=".99"/>
<circle cx="185.4" cy="45.5" r=".96"/>
<circle cx="190.1" cy="45.5" r=".43"/>
<circle cx="190.1" cy="45.5" r=".86"/>
<circle cx="194.8" cy="45.5" r=".96"/>
<circle cx="194.9" cy="45.5" r=".98"/>
<circle cx="198.7" cy="45.5" r=".72"/>
<circle cx="198.7" cy="45.5" r=".86"/>
<circle cx="203.7" cy="45.5" r=".72"/>
<circle cx="203.7" cy="45.5" r=".86"/>
<circle cx="224.4" cy="44.9" r=".93"/>
<circle cx="253" cy="44.9" r=".92"/>
<circle cx="267.3" cy="44.9" r=".92"/>
<circle cx="275.8" cy="53.2" r=".81"/>
<circle cx="275.9" cy="53.2" r=".85"/>
<circle cx="161.6" cy="67.5" r=".86"/>
<circle cx="161.6" cy="67.5" r=".81"/>
<circle cx="176.6" cy="75.2" r=".87"/>
<circle cx="176.6" cy="75.2" r=".71"/>
<circle cx="181.6" cy="75.2" r=".72"/>
<circle cx="181.6" cy="75.2" r=".87"/>
<circle cx="185.4" cy="75.2" r=".97"/>
<circle cx="185.4" cy="75.2" r=".99"/>
<circle cx="190.1" cy="75.2" r=".43"/>
<circle cx="190.1" cy="75.2" r=".86"/>
<circle cx="194.8" cy="75.2" r=".97"/>
<circle cx="194.9" cy="75.2" r=".98"/>
<circle cx="198.7" cy="75.2" r=".72"/>
<circle cx="198.7" cy="75.2" r=".87"/>
<circle cx="203.7" cy="75.2" r=".72"/>
<circle cx="203.7" cy="75.2" r=".87"/>
<circle cx="224.4" cy="75.8" r=".93"/>
<circle cx="251.1" cy="77.8" r=".77"/>
<circle cx="251.1" cy="77.8" r=".75"/>
<circle cx="267.3" cy="75.8" r=".92"/>
<circle cx="275.8" cy="67.5" r=".86"/>
<circle cx="275.8" cy="67.5" r=".81"/>
<circle cx="200.5" cy="88" r=".99"/>
<circle cx="161.4" cy="111.9" r=".82"/>
<circle cx="161.4" cy="111.9" r=".85"/>
<circle cx="182.7" cy="108.9" r=".85"/>
<circle cx="182.7" cy="108.9" r=".75"/>
<circle cx="182.7" cy="108.9" r=".76"/>
<circle cx="187.1" cy="105.5" r=".29"/>
<circle cx="187.1" cy="105.5" r=".86"/>
<circle cx="187.2" cy="105.5" r=".78"/>
<circle cx="189" cy="106.1" r=".74"/>
<circle cx="189" cy="106.1" r=".76"/>
<circle cx="191.3" cy="106.1" r=".74"/>
<circle cx="191.3" cy="106.1" r=".78"/>
<circle cx="197.6" cy="108.9" r=".75"/>
<circle cx="197.6" cy="108.9" r=".86"/>
<circle cx="251.3" cy="108.9" r=".86"/>
<circle cx="251.3" cy="108.9" r=".73"/>
<circle cx="251.3" cy="108.9" r=".77"/>
<circle cx="257.6" cy="108.9" r=".75"/>
<circle cx="257.6" cy="108.9" r=".86"/>
<circle cx="276" cy="111.9" r=".85"/>
<circle cx="276" cy="111.9" r=".81"/>
<circle cx="347.5" cy="115.4" r="1.22"/>
<circle cx="347.5" cy="115.4" r="1.56"/>
<circle cx="347.5" cy="115.4" r="1.43"/>
<circle cx="347.5" cy="115.4" r="1.19"/>
<circle cx="376.6" cy="115.4" r="1.43"/>
<circle cx="376.6" cy="115.4" r="1.57"/>
<circle cx="376.6" cy="115.4" r="1.19"/>
<circle cx="347.5" cy="122.2" r="1.22"/>
<circle cx="347.5" cy="122.2" r="1.18"/>
<circle cx="347.5" cy="122.2" r="1.56"/>
<circle cx="347.5" cy="122.2" r="1.43"/>
<circle cx="354.3" cy="132.7" r=".85"/>
<circle cx="354.3" cy="132.7" r=".79"/>
<circle cx="355" cy="130.4" r=".97"/>
<circle cx="355" cy="130.4" r="1.02"/>
<circle cx="357.4" cy="130" r=".78"/>
<circle cx="362.1" cy="122.2" r="1.56"/>
<circle cx="362.1" cy="122.2" r="1.18"/>
<circle cx="362.1" cy="122.2" r="1.43"/>
<circle cx="362.1" cy="137.5" r="7.6"/>
<circle cx="366.8" cy="129.8" r=".84"/>
<circle cx="366.8" cy="129.8" r=".78"/>
<circle cx="369.1" cy="130.4" r=".97"/>
<circle cx="369.1" cy="130.4" r="1.02"/>
<circle cx="369.6" cy="132.9" r=".8"/>
<circle cx="376.6" cy="122.2" r="1.19"/>
<circle cx="376.6" cy="122.2" r="1.43"/>
<circle cx="376.6" cy="122.2" r="1.57"/>
<circle cx="376.6" cy="122.2" r="1.21"/>
<circle cx="354.5" cy="142.2" r=".78"/>
<circle cx="355" cy="144.6" r=".97"/>
<circle cx="355" cy="144.6" r="1.02"/>
<circle cx="366.7" cy="145.1" r=".86"/>
<circle cx="366.7" cy="145.1" r=".78"/>
<circle cx="369.1" cy="144.6" r=".97"/>
<circle cx="369.1" cy="144.6" r="1.02"/>
<circle cx="369.8" cy="142.3" r=".79"/>
<circle cx="369.8" cy="142.3" r=".85"/>
<circle cx="167.3" cy="175.5" r=".96"/>
<circle cx="167.3" cy="175.5" r=".92"/>
<circle cx="189.2" cy="173.4" r=".35"/>
<circle cx="191.1" cy="173.4" r=".34"/>
<circle cx="195.8" cy="175.5" r=".97"/>
<circle cx="195.9" cy="175.5" r=".92"/>
<circle cx="224.4" cy="175.5" r=".97"/>
<circle cx="224.4" cy="175.5" r=".92"/>
<circle cx="251.1" cy="173.4" r=".34"/>
<circle cx="253" cy="175.5" r=".97"/>
<circle cx="253" cy="175.5" r=".92"/>
<circle cx="267.3" cy="175.5" r=".93"/>
<circle cx="267.3" cy="175.5" r=".97"/>
<circle cx="164.3" cy="186.6" r=".48"/>
<circle cx="164.3" cy="195.2" r=".48"/>
<circle cx="167.3" cy="190.9" r=".85"/>
<circle cx="177.7" cy="193.9" r=".99"/>
<circle cx="195.8" cy="190.9" r=".86"/>
<circle cx="267" cy="190.9" r="3"/>
<circle cx="273.1" cy="186.6" r=".47"/>
<circle cx="273.1" cy="195.2" r=".47"/>
<circle cx="167.3" cy="206.3" r=".97"/>
<circle cx="167.3" cy="206.3" r=".93"/>
<circle cx="170.6" cy="215" r=".98"/>
<circle cx="195.8" cy="206.3" r=".98"/>
<circle cx="195.8" cy="206.3" r=".93"/>
<circle cx="224.4" cy="206.3" r=".98"/>
<circle cx="224.4" cy="206.3" r=".93"/>
<circle cx="253" cy="206.3" r=".98"/>
<circle cx="253" cy="206.3" r=".93"/>
<circle cx="267.3" cy="206.3" r=".94"/>
<circle cx="267.3" cy="206.3" r=".98"/>
<circle cx="272.3" cy="215" r=".99"/>
</g>
<path d="M412.4 262.3a2.5 2.5 0 0 0-4.1-1.1 2.5 2.5 0 0 0 1 4.2 2.5 2.5 0 0 0 3.2-2.9l-.1-.2" fill="none" stroke="#000" stroke-width=".3" stroke-dasharray="30.5 1.3 1.3 1.3" stroke-dashoffset="24.5" stroke-linecap="butt"/>
<path d="M414.8 261.5a5 5 0 0 0-8.3-2 5 5 0 0 0 2.2 8.3 5 5 0 0 0 6.2-6l-.1-.3" fill="none" stroke="#000" stroke-width=".3" stroke-dasharray="30.5 1.3 1.3 1.3" stroke-dashoffset="16.7" stroke-linecap="butt"/>
<path d="M362.1 111.8v14.3" fill="none" stroke="#000" stroke-width=".3" stroke-dasharray="30.5 1.3 1.3 1.3" stroke-dashoffset="25.2"/>
<path d="M265.9 190.9h-.2M267.3 189.4v-.1M267.3 192.3v.1M268.7 190.9h.2" fill="none" stroke="#000" stroke-width=".3" stroke-dasharray="30.5 1.3 1.3 1.3"/>
<path d="M410 255.7v14.9" fill="none" stroke="#000" stroke-width=".3" stroke-dasharray="30.5 1.3 1.3 1.3" stroke-dashoffset="25"/>
<path d="M403.4 263l12.6-.1" fill="none" stroke="#000" stroke-width=".3" stroke-dasharray="30.5 1.3 1.3 1.3" stroke-dashoffset="26.1"/>
<path d="M216 248v5" fill="none" stroke="#000" stroke-width=".3" stroke-dasharray="30.5 1.3 1.3 1.3" stroke-dashoffset="29.9"/>
<path d="M161.2 45.5v29.7M190.1 45.5v29.7M247.3 45.5v29.7M276.3 45.5v29.7" fill="none" stroke="#f00" stroke-width=".3" stroke-dasharray="30.5 1.3 1.3 1.3" stroke-dashoffset="17.5"/>
<g fill="#000">
<path d="M344.5 122.3l.6 .4h-.6z"/>
<path d="M142.7 29.9l.6-.1v.3zM189.5 29.8l.6 .1-.6 .2zM142.7 34.3l.6-.2v.3zM160.5 34.1l.6 .2-.6 .1z"/>
<path d="M164.1 34.3l.6-.2v.3zM215.5 34.1l.6 .2-.6 .1zM195.9 168.4l.6-.2v.3zM252.4 168.2l.6 .2-.6 .1z"/>
<path d="M176.6 37.3l.6-.2v.4zM203.1 37.1l.6 .2-.6 .2z"/>
<path d="M246.7 29.8l.6 .1-.6 .2zM190.1 29.9l.6-.1v.3z"/>
<path d="M279.8 37.1l.6 .2-.6 .2zM276.3 37.3l.6-.2v.4z"/>
<path d="M210.9 45.5l.2 .6h-.3zM210.8 74.6h.3l-.2 .6zM383.1 102.9l.1 .6h-.3zM382.9 124h.3l-.1 .6zM286.6 173.7l.1 .6h-.3zM286.4 207.4h.3l-.1 .6zM282.9 175.5l.1 .6h-.2zM282.8 205.7h.2l-.1 .6z"/>
<path d="M142.7 99.9l.6-.1v.3zM279.8 99.8l.6 .1-.6 .2zM181.6 40.6l.6-.2v.3zM198.1 40.4l.6 .2-.6 .1zM203.7 76.1l-.1 .6h.3zM190.1 76.1l-.1 .6h.3zM362.1 127.8l.6-.2v.3zM378.6 127.6l.6 .2-.6 .1zM167.3 168.4l.6-.2v.3zM195.3 168.2l.6 .2-.6 .1zM167.3 191.8l-.2 .6h.3zM167.3 207.3l-.2 .6h.3zM267.3 207.3l-.2 .6h.3zM142.7 168.4l.6-.2v.3zM166.7 168.2l.6 .2-.6 .1z"/>
<path d="M378.9 98.8l.6 .2-.6 .1zM344.6 99l.6-.2v.3z"/>
<path d="M361.5 127.6l.6 .2-.6 .1zM345.1 127.8l.6-.2v.3zM279.8 168.2l.6 .2-.6 .1zM267.3 168.4l.6-.2v.3z"/>
<path d="M266.7 168.2l.6 .2-.6 .1zM253 168.4l.6-.2v.3z"/>
<path d="M348.4 193.8l.2 .6h-.3zM348.3 196.6h.3l-.2 .6z"/>
<path d="M353.7 191.4l.6-.1v.3zM351.9 191.3l.6 .1-.6 .2z"/>
</g>
<g font-size="6.3">
<text x="282.1" y="250.3">名称</text>
<text x="347.1" y="250.3">图号</text>
<text x="282.1" y="260.3">材质</text>
<text x="347.1" y="260.3">质量</text>
<text x="383.3" y="262.1">视</text>
<text x="383.3" y="269.9">图</text>
<text x="282.1" y="270.3">版次</text>
<text x="347.1" y="270.3">比例</text>
</g>
<g font-size="4.2">
<text x="4.8" y="237.6">注意：1.行走平行度（正面+侧面），450行程内，≤±0.03mm，1000行程内，≤±0.05mm。</text>
<text x="12.2" y="243.3">2.本体形变，450行程内，≤±0.03mm，1000行程内，≤±0.05mm。</text>
<text x="18.6" y="251.3">型号/规格</text>
<text x="69.5" y="251.3">GTH12-200-BM-M40-C4</text>
<text x="300.8" y="249.5">GTH12-200-BM-M40-C4</text>
<text x="14.4" y="258.3">螺杆型号/规格</text>
<text x="19.7" y="263.9">有效行程</text>
<text x="63.7" y="258.3">1605</text>
<text x="86.5" y="263.9">200</text>
<text x="89.9" y="258.3">1610</text>
<text x="111.7" y="258.3">1620</text>
<text x="19.7" y="269.5">精度等级</text>
<text x="87.6" y="269.5">C7</text>
<text x="259" y="267">2022/9/29</text>
<text x="19.7" y="275.2">马达容量</text>
<text x="74.9" y="275.2">400W（无刹车）</text>
<text x="15.5" y="280.8">重复定位精度</text>
<text x="86.7" y="280.8">0.02</text>
<text x="9.1" y="286.4">感应开关方式及数量</text>
<text x="72.7" y="286.4">外挂型三只（C4）</text>
<text x="15.5" y="292">建议最快速度</text>
<text x="60.5" y="292">250MM/S</text>
<text x="86.7" y="292">500MM/S</text>
<text x="107.4" y="292">1000MM/S</text>
</g>
<g font-size="4.1">
<text x="271" y="192.4">I</text>
<text x="371.1" y="193.3">I</text>
<text x="365" y="198.5">2 : 3.5</text>
</g>
<g font-size="3.5">
<text x="106.8" y="35.5">64.50 滑台极限位置 1</text>
<text x="147.3" y="31.2">166 滑台原始位置</text>
<text x="192.3" y="35.5">182</text>
<text x="208.8" y="31.2">200 有效行程</text>
<text x="193.2" y="41.8">60</text>
<text x="193.2" y="38.6">95</text>
<text x="283.2" y="38.6">14.50 滑台极限位置 1</text>
<text x="212.2" y="62.7" transform="rotate(-90 212.2 62.7)">104</text>
<text x="205.3" y="83.3">8 x M6 贯穿</text>
<text x="191.7" y="89.2">2 x</text>
<text x="202.2" y="89.2">6 H7</text>
<text x="215.4" y="89.2">8</text>
<text x="199.9" y="101.2">482</text>
<text x="359.5" y="100.2">122</text>
<text x="384.4" y="115.2" transform="rotate(-90 384.4 115.2)">76</text>
<text x="329.8" y="120.9">基准面</text>
<text x="333.7" y="129">59.50</text>
<text x="381.3" y="129">60</text>
<text x="153.5" y="169.6">86</text>
<text x="179.2" y="169.6">100</text>
<text x="222.1" y="169.6">200</text>
<text x="259.3" y="169.6">50</text>
<text x="269.8" y="169.6">46</text>
<text x="168.9" y="195.2">2 x</text>
<text x="179.3" y="195.2">6 H7</text>
<text x="192.5" y="195.2">6</text>
<text x="284.2" y="192.4" transform="rotate(-90 284.2 192.4)">108</text>
<text x="287.8" y="192.4" transform="rotate(-90 287.8 192.4)">120</text>
<text x="357.2" y="192.7">2</text>
<text x="346.2" y="209.4" transform="rotate(-90 346.2 209.4)">+0.012</text>
<text x="349.7" y="207.7" transform="rotate(-90 349.7 207.7)">0</text>
<text x="353.2" y="205.2" transform="rotate(-90 353.2 205.2)">6</text>
<text x="168.9" y="212.7">6 x M8</text>
<text x="185.5" y="212.7">16</text>
<text x="268.9" y="212.7">4 x M8</text>
<text x="285.5" y="212.7">16</text>
<text x="349.7" y="213" transform="rotate(-90 349.7 213)">6</text>
<text x="172.2" y="216.2">6.5 贯穿</text>
<text x="273.9" y="216.2">6.5 贯穿</text>
<text x="221.4" y="246.8">1</text>
<text x="221.4" y="251.8">2</text>
<text x="218.8" y="256.8">序号</text>
<text x="232.2" y="256.8">修 订 版 次</text>
<text x="257.5" y="256.8">设计变更编号</text>
<text x="228.2" y="261.8">设</text>
<text x="240.1" y="261.8">计</text>
<text x="252" y="261.8">变</text>
<text x="263.9" y="261.8">更</text>
<text x="219.1" y="266.7">设 计</text>
<text x="366.6" y="269.3">1:3.5</text>
<text x="219.1" y="271.7">校 核</text>
<text x="219.1" y="276.7">批 准</text>
<text x="222.9" y="282.7">技术要求：</text>
<text x="231.8" y="287.3">1、未标注公差全部 0.1</text>
<text x="231.7" y="291.8">2、未标注倒角全部C0.3</text>
</g>
</svg>
